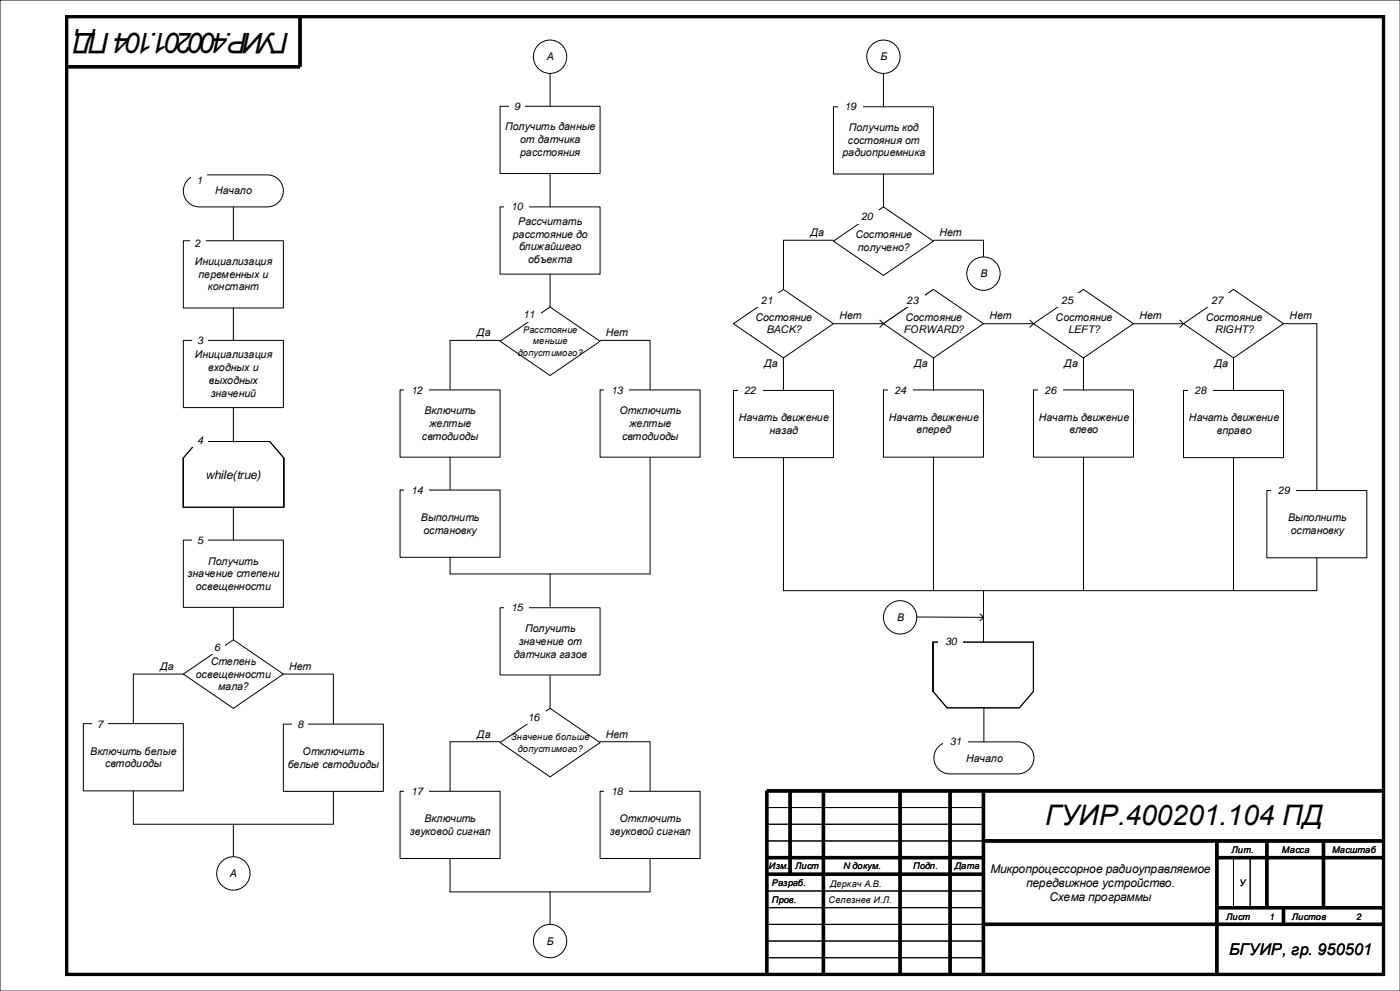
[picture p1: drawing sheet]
<svg xmlns="http://www.w3.org/2000/svg" width="420mm" height="297mm" viewBox="0 0 420 297" stroke-linecap="round" stroke-linejoin="round" font-family="sans-serif">
<path d="M420 0h-420v297h420M230 242h65M230 247h65M230 252h65M370 257v15M375 257v15M230 272h65M230 277h65M230 267h65M230 282h65M230 287h65" fill="none" stroke="#000" stroke-width=".3"/>
<g fill="none" stroke="#000" stroke-width="1" stroke-linecap="butt">
<path d="M20 5h395v287h-395zM90 5v15h-69.5M237 237v25M247 237v55M270 237v55M285 237v55M295 237v55M415 237h-185v55M230 257h65M295 252h120M365 252v40M365 257h50"/>
<path d="M380 252v20M397 252v20M230 262h65M295 277h120M365 272h50M385 272v5"/>
</g>
<path d="M56.7 53.5a4.8 4.8 0 0 1 3.1-1.1h20.4a4.8 4.8 0 0 1 4.8 4.8 4.8 4.8 0 0 1-4.8 4.8h-20.4a4.8 4.8 0 0 1-4.5-3.2 4.8 4.8 0 0 1 1.4-5.3z" fill-rule="evenodd" fill="#fff"/>
<path d="M56.7 53.5a4.8 4.8 0 0 1 3.1-1.1h20.4a4.8 4.8 0 0 1 4.8 4.8 4.8 4.8 0 0 1-4.8 4.8h-20.4a4.8 4.8 0 0 1-4.5-3.2 4.8 4.8 0 0 1 1.4-5.3z" fill="none" stroke="#000" stroke-width=".3"/>
<path d="M57.5 52h4.5v4h-4.5z" fill-rule="evenodd" fill="#fff"/>
<path d="M70 62v10" fill="none" stroke="#000" stroke-width=".3"/>
<path d="M55 72.1h30v20.2h-30z" fill-rule="evenodd" fill="#fff"/>
<path d="M55 72.1h30v20.2h-30z" fill="none" stroke="#000" stroke-width=".3"/>
<path d="M57 71h4.5v4.1h-4.5z" fill-rule="evenodd" fill="#fff"/>
<path d="M70 92.3v9.7" fill="none" stroke="#000" stroke-width=".3"/>
<path d="M55 102h30v20.1h-30z" fill-rule="evenodd" fill="#fff"/>
<path d="M55 102h30v20.1h-30z" fill="none" stroke="#000" stroke-width=".3"/>
<path d="M57.7 100.1h4.5v4.1h-4.5z" fill-rule="evenodd" fill="#fff"/>
<path d="M59.2 132.3h21.7l4.2 4.9v14.8h-30.1v-14.8zM70 122.1v10.4M70 152.1v9.9" fill="none" stroke="#000" stroke-width=".3"/>
<g fill="#fff">
<path d="M57.7 130h4.5v4h-4.5z" fill-rule="evenodd"/>
<path d="M55 161.9h30v20.1h-30z" fill-rule="evenodd"/>
</g>
<path d="M55 161.9h30v20.1h-30z" fill="none" stroke="#000" stroke-width=".3"/>
<g fill="#fff">
<path d="M57.7 160h4.5v4h-4.5z" fill-rule="evenodd"/>
<path d="M55 202l15-10.3 15 10.3-15 10.3z" fill-rule="evenodd"/>
</g>
<path d="M70 182v9.7M40 202h15M55 202l15-10.3 15 10.3-15 10.3zM85 202h15" fill="none" stroke="#000" stroke-width=".3"/>
<path d="M62.7 192h4.5v4h-4.5z" fill-rule="evenodd" fill="#fff"/>
<path d="M40 202v14.9M100 202.1v14.9" fill="none" stroke="#000" stroke-width=".3"/>
<path d="M25 216.9h30v20.1h-30z" fill-rule="evenodd" fill="#fff"/>
<path d="M25 216.9h30v20.1h-30z" fill="none" stroke="#000" stroke-width=".3"/>
<g fill="#fff">
<path d="M27.7 215h4.5v4h-4.5z" fill-rule="evenodd"/>
<path d="M85 217h30v20.1h-30z" fill-rule="evenodd"/>
</g>
<path d="M85 217h30v20.1h-30z" fill="none" stroke="#000" stroke-width=".3"/>
<path d="M87.7 215h4.5v4h-4.5z" fill-rule="evenodd" fill="#fff"/>
<path d="M40 237v10h60M100 237.1v9.8M70 247v9.7" fill="none" stroke="#000" stroke-width=".3"/>
<circle cx="70" cy="261.7" r="5" fill="#fff"/>
<circle cx="70" cy="261.7" r="5" fill="none" stroke="#000" stroke-width=".3"/>
<circle cx="165" cy="17" r="5" fill="#fff"/>
<g fill="none" stroke="#000" stroke-width=".3">
<path d="M165 22v10"/>
<circle cx="165" cy="17" r="5"/>
</g>
<path d="M150 31.9h30v20.1h-30z" fill-rule="evenodd" fill="#fff"/>
<path d="M150 31.9h30v20.1h-30z" fill="none" stroke="#000" stroke-width=".3"/>
<g fill="#fff">
<path d="M152.7 30h4.5v4h-4.5z" fill-rule="evenodd"/>
<path d="M150 62h30v20.1h-30z" fill-rule="evenodd"/>
</g>
<path d="M165 52v10M150 62h30v20.1h-30z" fill="none" stroke="#000" stroke-width=".3"/>
<g fill="#fff">
<path d="M151.4 60h7.2v4h-7.2z" fill-rule="evenodd"/>
<path d="M150 102.3l15-10.3 15 10.3-15 10.2z" fill-rule="evenodd"/>
</g>
<path d="M150 102.3l15-10.3 15 10.3-15 10.2z" fill="none" stroke="#000" stroke-width=".3"/>
<path d="M155 92.3h7.2v4h-7.2z" fill-rule="evenodd" fill="#fff"/>
<path d="M165 82.1v9.9M150 102h-15v14.9M180 102h15M195 102.2v14.8" fill="none" stroke="#000" stroke-width=".3"/>
<path d="M120 116.9h30v20.1h-30z" fill-rule="evenodd" fill="#fff"/>
<path d="M120 116.9h30v20.1h-30z" fill="none" stroke="#000" stroke-width=".3"/>
<g fill="#fff">
<path d="M121.4 115h7.2v4h-7.2z" fill-rule="evenodd"/>
<path d="M180 116.9h30v20.1h-30z" fill-rule="evenodd"/>
</g>
<path d="M180 116.9h30v20.1h-30z" fill="none" stroke="#000" stroke-width=".3"/>
<path d="M181.4 115h7.2v4h-7.2z" fill-rule="evenodd" fill="#fff"/>
<path d="M135 137v10M195 137.1v34.9h-60M165 172v9.7" fill="none" stroke="#000" stroke-width=".3"/>
<path d="M150 182.1h30v20.2h-30z" fill-rule="evenodd" fill="#fff"/>
<path d="M150 182.1h30v20.2h-30z" fill="none" stroke="#000" stroke-width=".3"/>
<path d="M150 222.5l15-10.2 15 10.2-15 10.3z" fill-rule="evenodd" fill="#fff"/>
<path d="M165 202.4v9.9M150 222.5l15-10.2 15 10.2-15 10.3zM150 222.3h-15v14.8M180 222.3h15M195 222.4v14.9" fill="none" stroke="#000" stroke-width=".3"/>
<path d="M120 237.1h30v20.2h-30z" fill-rule="evenodd" fill="#fff"/>
<path d="M120 237.1h30v20.2h-30z" fill="none" stroke="#000" stroke-width=".3"/>
<path d="M180 237.1h30v20.2h-30z" fill-rule="evenodd" fill="#fff"/>
<path d="M180 237.1h30v20.2h-30zM135 257.3v10h60M195 257.4v9.7M165 267.3v9.7" fill="none" stroke="#000" stroke-width=".3"/>
<circle cx="165" cy="282" r="5" fill="#fff"/>
<circle cx="165" cy="282" r="5" fill="none" stroke="#000" stroke-width=".3"/>
<circle cx="265" cy="17" r="5" fill="#fff"/>
<circle cx="265" cy="17" r="5" fill="none" stroke="#000" stroke-width=".3"/>
<path d="M250 72.3l15-10.3 15 10.3-15 10.2z" fill-rule="evenodd" fill="#fff"/>
<path d="M250 72.3l15-10.3 15 10.3-15 10.2zM250 72h-15v14.9M280 72h15M295 72.2v4.8" fill="none" stroke="#000" stroke-width=".3"/>
<circle cx="295" cy="82" r="5" fill="#fff"/>
<circle cx="295" cy="82" r="5" fill="none" stroke="#000" stroke-width=".3"/>
<path d="M250 32h30v20.1h-30z" fill-rule="evenodd" fill="#fff"/>
<path d="M250 32h30v20.1h-30zM265 22v10M265 52.1v9.9" fill="none" stroke="#000" stroke-width=".3"/>
<path d="M220 97l15-10.3 15 10.3-15 10.3z" fill-rule="evenodd" fill="#fff"/>
<path d="M220 97l15-10.3 15 10.3-15 10.3zM263.9 95.9l1.1 1.1-1.1 1.1M280 86.7l-15 10.3h-15" fill="none" stroke="#000" stroke-width=".3"/>
<path d="M220 117h30v20.1h-30z" fill-rule="evenodd" fill="#fff"/>
<path d="M220 117h30v20.1h-30z" fill="none" stroke="#000" stroke-width=".3"/>
<path d="M265 97l15-10.3 15 10.3-15 10.3z" fill-rule="evenodd" fill="#fff"/>
<path d="M265 97l15-10.3 15 10.3-15 10.3z" fill="none" stroke="#000" stroke-width=".3"/>
<path d="M265 116.9h30v20.1h-30z" fill-rule="evenodd" fill="#fff"/>
<path d="M295 97h15M308.9 95.9l1.1 1.1-1.1 1.1M265 116.9h30v20.1h-30z" fill="none" stroke="#000" stroke-width=".3"/>
<path d="M310 97l15-10.3 15 10.3-15 10.3z" fill-rule="evenodd" fill="#fff"/>
<path d="M310 97l15-10.3 15 10.3-15 10.3z" fill="none" stroke="#000" stroke-width=".3"/>
<path d="M310 116.9h30v20.1h-30z" fill-rule="evenodd" fill="#fff"/>
<path d="M310 116.9h30v20.1h-30z" fill="none" stroke="#000" stroke-width=".3"/>
<path d="M355 97l15-10.3 15 10.3-15 10.3z" fill-rule="evenodd" fill="#fff"/>
<path d="M340 97h15M353.9 95.9l1.1 1.1-1.1 1.1M355 97l15-10.3 15 10.3-15 10.3z" fill="none" stroke="#000" stroke-width=".3"/>
<path d="M355 117h30v20.1h-30z" fill-rule="evenodd" fill="#fff"/>
<path d="M385 97h10v50M235 107.3v9.7M280 107.3v9.7M325 107.3v9.7M355 117h30v20.1h-30zM370 107.3v9.7M235 137.1v39.9M280 137v40M325 137v40M370 137.1v39.9M295 177v15.4" fill="none" stroke="#000" stroke-width=".3"/>
<path d="M380 147h30v20.1h-30z" fill-rule="evenodd" fill="#fff"/>
<path d="M380 147h30v20.1h-30zM279.9 192.4h30.1v14.8l-4.2 4.9h-21.7l-4.2-4.9z" fill="none" stroke="#000" stroke-width=".3"/>
<path d="M281.8 223.4a4.8 4.8 0 0 1 3.1-1.1h20.4a4.8 4.8 0 0 1 4.8 4.8 4.8 4.8 0 0 1-4.8 4.8h-20.4a4.8 4.8 0 0 1-4.5-3.1 4.8 4.8 0 0 1 1.4-5.4z" fill-rule="evenodd" fill="#fff"/>
<path d="M295.1 212.1v10.2M281.8 223.4a4.8 4.8 0 0 1 3.1-1.1h20.4a4.8 4.8 0 0 1 4.8 4.8 4.8 4.8 0 0 1-4.8 4.8h-20.4a4.8 4.8 0 0 1-4.5-3.1 4.8 4.8 0 0 1 1.4-5.4z" fill="none" stroke="#000" stroke-width=".3"/>
<g fill="#fff">
<path d="M281.5 190.1h7.3v4h-7.3z" fill-rule="evenodd"/>
<path d="M282.9 220.1h7.2v4h-7.2z" fill-rule="evenodd"/>
</g>
<path d="M235 177h160M395 167.1v9.8" fill="none" stroke="#000" stroke-width=".3"/>
<path d="M120 146.9h30v20.1h-30z" fill-rule="evenodd" fill="#fff"/>
<path d="M120 146.9h30v20.1h-30zM135 167v5" fill="none" stroke="#000" stroke-width=".3"/>
<circle cx="270" cy="185" r="5" fill="#fff"/>
<g fill="none" stroke="#000" stroke-width=".3">
<path d="M275 184.9l20 .1M293.9 183.9l1.1 1.1-1.1 1.1"/>
<circle cx="270" cy="185" r="5"/>
</g>
<g fill="#fff">
<path d="M121.4 145h7.2v4h-7.2z" fill-rule="evenodd"/>
<path d="M151.4 180h7.2v4h-7.2z" fill-rule="evenodd"/>
<path d="M156.4 213h7.2v4h-7.2z" fill-rule="evenodd"/>
<path d="M121.4 235h7.2v4h-7.2z" fill-rule="evenodd"/>
<path d="M181.4 235h7.2v4h-7.2z" fill-rule="evenodd"/>
<path d="M251.4 30h7.2v4h-7.2z" fill-rule="evenodd"/>
<path d="M256.4 62.9h7.2v4.1h-7.2z" fill-rule="evenodd"/>
<path d="M226.4 88h7.2v4h-7.2z" fill-rule="evenodd"/>
<path d="M221.4 115h7.2v4h-7.2z" fill-rule="evenodd"/>
<path d="M270 88h7.2v4h-7.2z" fill-rule="evenodd"/>
<path d="M266.4 115h7.2v4h-7.2z" fill-rule="evenodd"/>
<path d="M316.4 88h7.2v4h-7.2z" fill-rule="evenodd"/>
<path d="M311.4 115h7.2v4h-7.2z" fill-rule="evenodd"/>
<path d="M361.4 88h7.2v4h-7.2z" fill-rule="evenodd"/>
<path d="M356.4 115h7.2v4h-7.2z" fill-rule="evenodd"/>
<path d="M381.4 145h7.2v4h-7.2z" fill-rule="evenodd"/>
</g>
<g font-size="8.5">
<text x="86.8" y="10" transform="rotate(-180 86.8 10)">ГУИР.400201.104 ПД</text>
<text x="313.5" y="247.2">ГУИР.400201.104 ПД</text>
</g>
<text font-size="4.9" x="368.7" y="286.2">БГУИР, гр. 950501</text>
<g font-size="3.6">
<text x="61.7" y="143.5">while(true)</text>
<text x="297.1" y="261.5">Микропроцессорное радиоуправляемое</text>
<text x="307.8" y="265.7">передвижное устройство.</text>
<text x="314.8" y="270">Схема программы</text>
</g>
<g font-size="3.2">
<text x="164" y="18">А</text>
<text x="264.1" y="18">Б</text>
<text x="154.2" y="33">9</text>
<text x="253.4" y="33">19</text>
<text x="151.5" y="39.1">Получить данные</text>
<text x="254.6" y="39.2">Получить код</text>
<text x="156" y="42.9">от датчика</text>
<text x="156.1" y="46.7">расстояния</text>
<text x="252.7" y="46.9">радиоприемника</text>
<text x="254.4" y="43.1">состояния от</text>
<text x="58.9" y="55">1</text>
<text x="64.5" y="58.2">Начало</text>
<text x="153.3" y="63">10</text>
<text x="258.4" y="66">20</text>
<text x="153.8" y="71.2">расстояние до</text>
<text x="155.5" y="67.4">Рассчитать</text>
<text x="243.1" y="70.7">Да</text>
<text x="256.6" y="71.4">Состояние</text>
<text x="281.8" y="70.7">Нет</text>
<text x="58.4" y="74.1">2</text>
<text x="155.7" y="75">ближайшего</text>
<text x="257.3" y="75.2">получено?</text>
<text x="58.4" y="79.4">Инициализация</text>
<text x="59.5" y="83.2">переменных и</text>
<text x="158.5" y="78.8">объекта</text>
<text x="294.1" y="83">В</text>
<text x="62.3" y="87">констант</text>
<text x="156.9" y="95.3">11</text>
<text x="228.3" y="91">21</text>
<text x="251.8" y="95.7">Нет</text>
<text x="272" y="91">23</text>
<text x="296.8" y="95.5">Нет</text>
<text x="318.4" y="91">25</text>
<text x="341.8" y="95.5">Нет</text>
<text x="363.4" y="91">27</text>
<text x="386.8" y="95.6">Нет</text>
<text x="143.1" y="100.7">Да</text>
<text x="181.7" y="100.7">Нет</text>
<text x="226.6" y="96.1">Состояние</text>
<text x="229.9" y="99.9">BACK?</text>
<text x="271" y="99.9">FORWARD?</text>
<text x="271.6" y="96.1">Состояние</text>
<text x="316.6" y="96.1">Состояние</text>
<text x="320.4" y="99.9">LEFT?</text>
<text x="361.7" y="96.1">Состояние</text>
<text x="364.4" y="99.9">RIGHT?</text>
<text x="58.4" y="107.4">Инициализация</text>
<text x="59.2" y="103.2">3</text>
<text x="62.5" y="111.2">входных и</text>
<text x="229.2" y="110">Да</text>
<text x="274.2" y="110">Да</text>
<text x="319.3" y="110">Да</text>
<text x="364.3" y="110">Да</text>
<text x="62.6" y="115">выходных</text>
<text x="63.2" y="118.8">значений</text>
<text x="123.3" y="118">12</text>
<text x="183.3" y="118">13</text>
<text x="223.3" y="118">22</text>
<text x="268.4" y="118">24</text>
<text x="313.4" y="118">26</text>
<text x="358.4" y="118">28</text>
<text x="127.3" y="124.2">Включить</text>
<text x="185.8" y="124.2">Отключить</text>
<text x="126.6" y="131.8">свтодиоды</text>
<text x="128.8" y="128">желтые</text>
<text x="186.6" y="131.8">свтодиоды</text>
<text x="188.9" y="128">желтые</text>
<text x="221.6" y="126.2">Начать движение</text>
<text x="230.9" y="130">назад</text>
<text x="266.6" y="126.1">Начать движение</text>
<text x="274.9" y="129.9">вперед</text>
<text x="311.6" y="126.1">Начать движение</text>
<text x="320.8" y="129.9">влево</text>
<text x="356.6" y="126.2">Начать движение</text>
<text x="365" y="130">вправо</text>
<text x="59.2" y="133.1">4</text>
<text x="123.3" y="148.1">14</text>
<text x="383.4" y="148.1">29</text>
<text x="126.3" y="156.1">Выполнить</text>
<text x="127.1" y="159.9">остановку</text>
<text x="386.4" y="156.2">Выполнить</text>
<text x="387.2" y="160">остановку</text>
<text x="59.2" y="163.1">5</text>
<text x="56.2" y="173">значение степени</text>
<text x="62.5" y="169.2">Получить</text>
<text x="58.8" y="176.8">освещенности</text>
<text x="153.3" y="183.1">15</text>
<text x="157.5" y="189.5">Получить</text>
<text x="269.1" y="186.1">В</text>
<text x="64.2" y="195.1">6</text>
<text x="154.1" y="197.1">датчика газов</text>
<text x="155.6" y="193.3">значение от</text>
<text x="283.5" y="193.2">30</text>
<text x="48" y="200.8">Да</text>
<text x="58.8" y="203.1">освещенности</text>
<text x="63.2" y="199.3">Степень</text>
<text x="86.7" y="200.8">Нет</text>
<text x="65.4" y="206.9">мала?</text>
<text x="29.2" y="218.1">7</text>
<text x="89.2" y="218.1">8</text>
<text x="143.1" y="221.1">Да</text>
<text x="158.3" y="216.1">16</text>
<text x="181.7" y="221.1">Нет</text>
<text x="27.1" y="226.1">Включить белые</text>
<text x="90.8" y="226.3">Отключить</text>
<text x="284.9" y="223.2">31</text>
<text x="31.5" y="230">свтодиоды</text>
<text x="86.4" y="230.1">белые свтодиоды</text>
<text x="289.8" y="228.2">Начало</text>
<text x="123.3" y="238.1">17</text>
<text x="183.3" y="238.1">18</text>
<text x="122.9" y="250.2">звуковой сигнал</text>
<text x="127.3" y="246.4">Включить</text>
<text x="183" y="250.2">звуковой сигнал</text>
<text x="185.8" y="246.4">Отключить</text>
<text x="69" y="262.9">А</text>
<text x="164" y="283.2">Б</text>
</g>
<g font-size="2.8">
<text x="156.9" y="99.8">Расстояние</text>
<text x="155.3" y="106.6">допустимого?</text>
<text x="159.9" y="103.2">меньше</text>
<text x="153.3" y="221.8">Значение больше</text>
<text x="155.3" y="225.2">допустимого?</text>
<text x="369.4" y="255.5">Лит.</text>
<text x="384.5" y="255.5">Масса</text>
<text x="399.6" y="255.5">Масштаб</text>
<text x="230.6" y="260.5">Изм.</text>
<text x="238.5" y="260.5">Лист</text>
<text x="252.9" y="260.5">N докум.</text>
<text x="273.9" y="260.5">Подп.</text>
<text x="286.4" y="260.5">Дата</text>
<text x="231.5" y="265.5">Разраб.</text>
<text x="249" y="265.9">Деркач А.В.</text>
<text x="371.8" y="265.5">У</text>
<text x="231.5" y="270.5">Пров.</text>
<text x="248.5" y="270.5">Селезнев И.Л.</text>
<text x="367.8" y="275.5">Лист</text>
<text x="380.7" y="275.5">1</text>
<text x="387.5" y="275.5">Листов</text>
<text x="406.9" y="275.5">2</text>
</g>
</svg>
